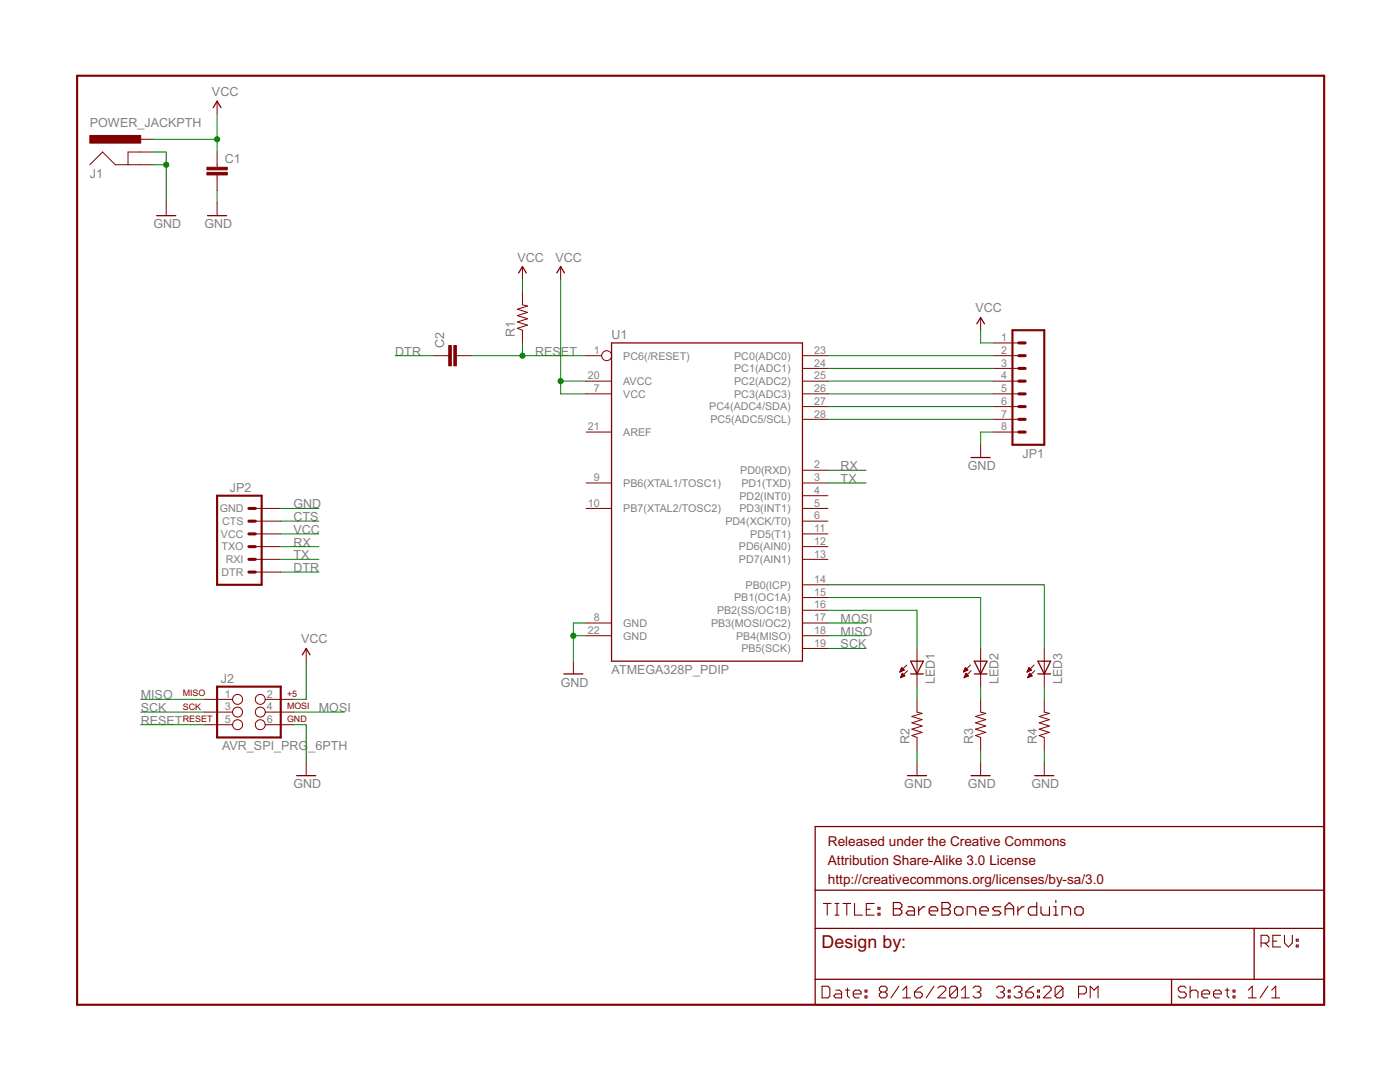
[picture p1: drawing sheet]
<svg xmlns="http://www.w3.org/2000/svg" width="279mm" height="216mm" viewBox="0 0 279 216" stroke-linecap="round" stroke-linejoin="round" font-family="sans-serif">
<path d="M15.4 15.1h248.9v185.4h-248.9zM202.1 65.9h6.3v22.9h-6.3zM43.3 98.9h8.9v17.8h-8.9zM43.3 137h12.7v10.2h-12.7z" fill="none" stroke="#800000" stroke-width=".42"/>
<g fill="none" stroke="#800000" stroke-width=".25">
<path d="M42.6 21.5l.7-1.3 .8 1.3M31.3 43h3.8M41.4 43h3.8M103.5 54.5l.8-1.3 .7 1.3M111.1 54.5l.8-1.3 .7 1.3M122 68.4h38.1v63.5h-38.1zM194.9 64.6l.8-1.2 .8 1.2M193.8 91.3h3.8M60.3 130.7l.8-1.3 .8 1.3M112.5 134.5h3.8M181.7 131.9h2.6l-1.3 2.6zM181.7 134.5h2.6"/>
<path d="M194.4 131.9h2.6l-1.3 2.6zM194.4 134.5h2.6M207.1 131.9h2.6l-1.3 2.6zM207.1 134.5h2.6M59.2 154.8h3.8M181.1 154.8h3.8M193.8 154.8h3.8M206.5 154.8h3.8M162.7 164.9h101.6v35.6h-101.6zM162.7 177.6h101.6M162.7 185.3h101.6M162.7 195.4h101.6"/>
<path d="M233.8 195.4v5.1M250.3 185.3v10.1"/>
</g>
<g fill="none" stroke="#800000" stroke-width=".21">
<path d="M164.1 196.8h1.1l.4 .4v1.5l-.4 .4h-1.1zM164.3 180.3h1.6M165.1 180.3v2.3M166.6 180.3h.8M166.6 182.6h.8M166.8 197.6h.8l.4 .4v1.1h-1.2l-.4-.4 .4-.4h1.2M167 180.3v2.3M168.2 180.3h1.6M168.7 197.6h.8M169 180.3v2.3M169.1 197.2v1.5l.4 .4M170.3 198.3h1.6v-.3l-.4-.4h-.8l-.4 .4v.7l.4 .4h.8"/>
<path d="M170.5 180.3v2.3h1.6M172.6 198.7h.4v.4h-.4zM172.6 197.6h.4v.4h-.4zM172.9 181.4h.8M174.5 180.3h-1.6v2.3h1.6M175.2 182.2h.4v.4h-.4zM175.2 181.1h.4v.3h-.4zM175.9 198l-.4 .3v.4l.4 .4h.8l.3-.4v-.4l-.3-.3M175.9 198l-.4-.4v-.4l.4-.4h.8l.3 .4v.4l-.3 .4M175.9 198h.8M179.4 196.8l-1.6 2.3M180.2 199.1h1.5"/>
<path d="M180.2 197.6l.8-.8v2.3M182.5 198h1.2l.4 .3v.4l-.4 .4h-.8l-.4-.4zM184.1 196.8l-.8 .4-.8 .8M186.4 196.8l-1.6 2.3M187.2 197.2l.4-.4h.7l.4 .4v.4l-1.5 1.5h1.5M191.1 197.2v1.5l-.4 .4h-.8l-.4-.4M191.1 197.2l-.4-.4h-.8l-.4 .4v1.5M191.1 197.2l-1.6 1.5M191.9 199.1h1.5M191.9 197.6l.7-.8v2.3M194.2 197.2l.4-.4h.8l.3 .4v.4l-.3 .4M195 198h.4"/>
<path d="M195.4 198l.3 .3v.4l-.3 .4h-.8l-.4-.4M198.9 197.2l.4-.4h.7l.4 .4v.4l-.4 .4M199.6 198h.4M200 198l.4 .3v.4l-.4 .4h-.7l-.4-.4M201.2 198.7h.4v.4h-.4zM201.2 197.6h.4v.4h-.4zM202.4 197.2l.4-.4h.8l.3 .4v.4l-.3 .4M203.2 198h.4M203.6 198l.3 .3v.4l-.3 .4h-.8l-.4-.4M204.7 198h1.2l.4 .3v.4l-.4 .4h-.8l-.4-.4zM206.3 196.8l-.8 .4-.8 .8M207.1 198.7h.4v.4h-.4z"/>
<path d="M207.1 197.6h.4v.4h-.4zM208.2 197.2l.4-.4h.8l.4 .4v.4l-1.6 1.5h1.6M212.1 197.2v1.5l-.4 .4h-.8l-.3-.4M212.1 197.2l-.4-.4h-.8l-.3 .4v1.5M212.1 197.2l-1.5 1.5M215.2 198.3h1.2l.4-.3v-.8l-.4-.4h-1.2v2.3M217.6 199.1v-2.3l.8 .8 .7-.8v2.3M236.7 197.2l-.4-.4h-.7l-.4 .4v.4l.4 .4h.7l.4 .3v.4l-.4 .4h-.7l-.4-.4M237.5 198l.4-.4h.8l.4 .4v1.1M237.5 196.8v2.3M239.8 198.3h1.6v-.3l-.4-.4h-.8l-.4 .4v.7l.4 .4h.8M242.2 198.3h1.5v-.3l-.3-.4h-.8l-.4 .4v.7l.4 .4h.8"/>
<path d="M244.5 197.6h.8M244.9 197.2v1.5l.4 .4M246.1 198.7h.4v.4h-.4zM246.1 197.6h.4v.4h-.4zM249.1 199.1h1.6M249.1 197.6l.8-.8v2.3M251.7 188.2h1.2l.3-.4v-.8l-.3-.4h-1.2v2.4M252.5 188.2l.7 .8M253 196.8l-1.5 2.3M253.8 199.1h1.6M253.8 197.6l.8-.8v2.3M254 187.8h.8"/>
<path d="M255.6 186.6h-1.6v2.4h1.6M256.3 186.6v1.6l.8 .8 .8-.8v-1.6M258.7 188.6h.4v.4h-.4zM258.7 187.4h.4v.4h-.4z"/>
</g>
<g fill="none" stroke="#800000" stroke-width=".23">
<path d="M210.7 179.7v.4M178.3 180.1h1.3l.4 .4v.4l-.4 .4 .4 .5v.4l-.4 .4h-1.3zM178.3 181.3h1.3M181.2 180.9h.9l.4 .4v1.3h-1.3l-.4-.4 .4-.4h1.3M183.3 180.9v1.7M184.6 180.9h-.4l-.9 .9M185.4 181.8h1.7v-.5l-.4-.4h-.8l-.5 .4v.9l.5 .4h.8M188 180.1h1.2l.5 .4v.4l-.5 .4 .5 .5v.4l-.5 .4h-1.2zM188 181.3h1.2M190.5 181.3l.4-.4h.9l.4 .4v.9l-.4 .4h-.9l-.4-.4zM193 182.6v-1.7h1.3l.4 .4v1.3M195.6 181.8h1.6v-.5l-.4-.4h-.8l-.4 .4v.9l.4 .4h.8"/>
<path d="M199.7 180.9h-1.2l-.4 .4 .4 .5h.8l.4 .4-.4 .4h-1.2M200.6 181.3h1.7M200.6 182.6v-1.7l.8-.8 .9 .8v1.7M203.1 180.9v1.7M204.4 180.9h-.4l-.9 .9M206.9 180.1v2.5h-1.2l-.5-.4v-.9l.5-.4h1.2M207.8 180.9v1.3l.4 .4h1.2v-1.7M210.3 182.6h.8M210.3 180.9h.4v1.7M212 182.6v-1.7h1.2l.5 .4v1.3M214.9 180.9h.9l.4 .4v.9l-.4 .4h-.9l-.4-.4v-.9z"/>
</g>
<g fill="none" stroke="#800000" stroke-width=".2">
<path d="M17.9 32.9l2.6-2.6 2.5 2.6h7.6M28.1 27.8h2.5M30.6 30.3h-5.1v2.6M43.3 20.2v2.5M43.3 30.3v3.1M43.3 34.9v3.1M33.2 40.5v2.5M43.3 40.5v2.5M104.3 58.3v2.5l1 .3-2 .6 2 .6-2 .7 2 .6-2 .6 2 .7-2 .6 1 .4v2.5M104.3 53.2v2.5M111.9 53.2v2.5M86.5 71h3.1"/>
<path d="M91.1 71h3M117 78.6h5M117 76.1h5M117 71h3.1M160.1 78.6h5.1M160.1 76.1h5.1M160.1 73.5h5.1M160.1 71h5.1M195.7 63.4v2.5M198.2 78.6h5.1M198.2 76.1h5.1M198.2 73.5h5.1"/>
<path d="M198.2 71h5.1M198.2 68.4h5.1M117 96.4h5M117 86.2h5M160.1 96.4h5.1M160.1 98.9h5.1M160.1 93.8h5.1M160.1 83.7h5.1M160.1 81.1h5.1M195.7 88.8v2.5M198.2 86.2h5.1M198.2 83.7h5.1"/>
<path d="M198.2 81.1h5.1M50.9 101.5h5.1M50.9 111.6h5.1M50.9 109.1h5.1M50.9 106.5h5.1M50.9 104h5.1M50.9 114.2h5.1M117 101.5h5M160.1 101.5h5.1M160.1 119.2h5.1M160.1 116.7h5.1M160.1 111.6h5.1"/>
<path d="M160.1 109.1h5.1M160.1 106.5h5.1M160.1 104h5.1M40.8 139.6h5.6M52.9 139.6h5.7M61.1 129.4v2.5M114.4 131.9v2.6M117 124.3h5M117 126.9h5M160.1 129.4h5.1M160.1 124.3h5.1M160.1 126.9h5.1"/>
<path d="M160.1 121.8h5.1M179.6 134h.1M179.7 133.9h.3M179.7 133.8h.6M179.7 133.7h.7M179.7 135.1h.3M179.8 133.5h.5M179.8 135h.5M179.9 133.4h.3M179.9 134.9h.6M179.9 133.3h.2M179.9 134.7h.6"/>
<path d="M180 133.2l.5 .5-.9 .4zM180 134.6h.4M180 134.5h.3M180.1 134.4h.1M180.1 134.3l.5 .6-.9 .3zM181 132.7l-1.4 1.4M181.1 133.8l-1.4 1.4M183 139.6v2.5l1 .2-2 .7 2 .6-2 .6 2 .7-2 .6 2 .6-2 .7 1 .4v2.5M183 129.4v7.6M192.3 134h.1M192.3 133.9h.4M192.4 133.8h.6"/>
<path d="M192.4 133.7h.7M192.4 135.1h.3M192.5 133.5h.5M192.5 135h.5M192.6 133.4h.3M192.6 134.9h.6M192.6 134.7h.6M192.6 133.3h.2M192.7 134.6h.4M192.7 133.2l.5 .5-.9 .4zM192.7 134.5h.3M192.8 134.4h.1"/>
<path d="M192.8 134.3l.5 .6-.9 .3zM193.7 132.7l-1.4 1.4M193.8 133.8l-1.4 1.4M195.7 139.6v2.5l1 .2-2 .7 2 .6-2 .6 2 .7-2 .6 2 .6-2 .7 1 .4v2.5M195.7 129.4v7.6M205 134h.1M205 133.9h.4M205.1 133.8h.6M205.1 133.7h.7M205.1 135.1h.3M205.2 133.5h.5M205.2 135h.4"/>
<path d="M205.3 133.4h.3M205.3 134.9h.6M205.3 134.7h.6M205.3 133.3h.2M205.4 134.6h.4M205.4 133.2l.5 .5-.9 .4zM205.4 134.5h.3M205.5 134.4h.1M205.5 134.3l.5 .6-.9 .3zM206.4 132.7l-1.4 1.4M206.5 133.8l-1.4 1.4M208.4 139.6v2.5l1 .2-2 .7 2 .6-2 .6 2 .7-2 .6 2 .6-2 .7 1 .4v2.5"/>
<path d="M208.4 129.4v7.6M40.8 142.1h5.6M40.8 144.6h5.6M52.9 142.1h5.7M52.9 144.6h5.7M61.1 152.2v2.6M183 152.2v2.6M195.7 152.2v2.6M208.4 152.2v2.6"/>
<circle cx="121.1" cy="71" r=".99"/>
<circle cx="47.4" cy="139.6" r=".99"/>
<circle cx="51.9" cy="139.6" r=".99"/>
<circle cx="47.4" cy="142.1" r=".99"/>
<circle cx="47.4" cy="144.6" r=".99"/>
<circle cx="51.9" cy="144.6" r=".99"/>
<circle cx="51.9" cy="142.1" r=".99"/>
</g>
<g fill="#800000" stroke="#800000" stroke-width=".2">
<path d="M41.3 34.4h4.1v.5h-4.1z"/>
<path d="M41.3 33.4h4.1v.5h-4.1z"/>
<path d="M17.9 27h10.2v1.6h-10.2z"/>
<path d="M90.6 68.9h.5v4.1h-.5z"/>
<path d="M89.6 68.9h.5v4.1h-.5z"/>
</g>
<g fill="none" stroke="#800000" stroke-width=".61">
<path d="M203.3 73.5h1.3M203.3 71h1.3M203.3 68.4h1.3M203.3 78.6h1.3M203.3 76.1h1.3M203.3 81.1h1.3M203.3 83.7h1.3M203.3 86.2h1.3M49.7 109.1h1.2M49.7 111.6h1.2M49.7 114.2h1.2M49.7 104h1.2"/>
<path d="M49.7 106.5h1.2M49.7 101.5h1.2"/>
</g>
<g fill="none" stroke="#008000" stroke-width=".2">
<path d="M30.6 27.8h12.7M30.6 30.3h2.6v10.2M30.6 32.9h2.6M43.3 22.7v7.6M43.3 38v2.5M104.3 55.7v2.6M111.9 55.7v22.9h5.1M78.9 71h7.6M94.1 71h22.9M104.3 68.4v2.6M111.9 76.1h5.1M165.2 76.1h33"/>
<path d="M165.2 78.6h33M165.2 71h33M165.2 73.5h33M195.7 65.9v2.5h2.5M165.2 81.1h33M165.2 83.7h33M165.2 93.8h7.6M165.2 96.4h7.6M198.2 86.2h-2.5v2.6M56 106.5h7.6M56 101.5h7.6M56 104h7.6"/>
<path d="M56 109.1h7.6M56 111.6h7.6M56 114.2h7.6M165.2 119.2h30.5v10.2M165.2 116.7h43.2v12.7M28.1 139.6h12.7M61.1 131.9v7.7h-2.5M114.4 126.9h2.6M117 124.3h-2.6v7.6M165.2 124.3h7.6M165.2 126.9h7.6M165.2 121.8h17.8v7.6"/>
<path d="M165.2 129.4h7.6M183 137v2.6M195.7 137v2.6M208.4 137v2.6M28.1 144.6h12.7M28.1 142.1h12.7M58.6 144.6h2.5v7.6M58.6 142.1h10.1M183 149.7v2.5M195.7 149.7v2.5M208.4 149.7v2.5"/>
</g>
<g fill="#008000" stroke="#008000" stroke-width=".2">
<circle cx="43.3" cy="27.8" r=".51"/>
<circle cx="111.9" cy="76.1" r=".51"/>
<circle cx="33.2" cy="32.9" r=".51"/>
<circle cx="114.4" cy="126.9" r=".51"/>
<circle cx="104.3" cy="71" r=".51"/>
</g>
<text font-size="4" fill="#800000" x="164" y="189.1">Design by:</text>
<g font-size="3" fill="#800000">
<text x="165.2" y="168.7">Released under the Creative Commons</text>
<text x="165.2" y="172.6">Attribution Share-Alike 3.0 License</text>
<text x="165.2" y="176.4">http://creativecommons.org/licenses/by-sa/3.0</text>
</g>
<g font-size="2.8" fill="#808080">
<text x="42.3" y="19.2">VCC</text>
<text x="17.9" y="25.3">POWER_JACKPTH</text>
<text x="17.9" y="35.4">J1</text>
<text x="44.8" y="32.5">C1</text>
<text x="30.6" y="45.6">GND</text>
<text x="40.8" y="45.6">GND</text>
<text x="103.3" y="52.2">VCC</text>
<text x="110.9" y="52.2">VCC</text>
<text x="194.7" y="62.3">VCC</text>
<text x="78.9" y="71">DTR</text>
<text x="88.7" y="69.5" transform="rotate(-90 88.7 69.5)">C2</text>
<text x="102.8" y="67.2" transform="rotate(-90 102.8 67.2)">R1</text>
<text x="106.8" y="71">RES</text>
<text x="112" y="71">ET</text>
<text x="122.1" y="67.7">U1</text>
<text x="167.8" y="93.8">RX</text>
<text x="193.2" y="93.8">GND</text>
<text x="204.1" y="91.3">JP1</text>
<text x="45.9" y="98.1">JP2</text>
<text x="58.6" y="101.4">GND</text>
<text x="167.8" y="96.4">TX</text>
<text x="58.6" y="106.5">VCC</text>
<text x="58.6" y="104">CTS</text>
<text x="58.6" y="109.1">RX</text>
<text x="58.6" y="111.6">TX</text>
<text x="58.6" y="114.1">DTR</text>
<text x="167.8" y="124.3">MOSI</text>
<text x="60.1" y="128.4">VCC</text>
<text x="167.8" y="126.8">MISO</text>
<text x="167.8" y="129.4">SCK</text>
<text x="44.1" y="136.2">J2</text>
<text x="111.9" y="137">GND</text>
<text x="122.1" y="134.5">ATMEGA328P_PDIP</text>
<text x="186.6" y="136.5" transform="rotate(-90 186.6 136.5)">LED1</text>
<text x="199.3" y="136.5" transform="rotate(-90 199.3 136.5)">LED2</text>
<text x="212" y="136.5" transform="rotate(-90 212 136.5)">LED3</text>
<text x="28.1" y="139.5">MISO</text>
<text x="28.1" y="142.1">SCK</text>
<text x="63.6" y="142.1">MOSI</text>
<text x="28.1" y="144.6">RESET</text>
<text x="44.3" y="149.7">AVR_SPI_PRG</text>
<text x="61.5" y="149.7">_6PTH</text>
<text x="181.5" y="148.4" transform="rotate(-90 181.5 148.4)">R2</text>
<text x="194.2" y="148.4" transform="rotate(-90 194.2 148.4)">R3</text>
<text x="206.9" y="148.4" transform="rotate(-90 206.9 148.4)">R4</text>
<text x="58.6" y="157.3">GND</text>
<text x="180.5" y="157.3">GND</text>
<text x="193.2" y="157.3">GND</text>
<text x="205.9" y="157.3">GND</text>
</g>
<g font-size="2.4" fill="#808080">
<text x="118.5" y="70.6">1</text>
<text x="124.4" y="71.7">PC6(/RESET)</text>
<text x="146.5" y="71.7">PC0(ADC0)</text>
<text x="162.5" y="70.6">23</text>
<text x="199.8" y="68.1">1</text>
<text x="199.8" y="70.6">2</text>
<text x="117.3" y="75.7">20</text>
<text x="124.4" y="76.8">AVCC</text>
<text x="146.5" y="76.8">PC2(ADC2)</text>
<text x="146.5" y="74.3">PC1(ADC1)</text>
<text x="162.5" y="75.7">25</text>
<text x="162.5" y="73.2">24</text>
<text x="199.8" y="73.2">3</text>
<text x="199.8" y="75.7">4</text>
<text x="118.5" y="78.2">7</text>
<text x="124.4" y="79.4">VCC</text>
<text x="141.6" y="81.9">PC4(ADC4/SDA)</text>
<text x="146.5" y="79.4">PC3(ADC3)</text>
<text x="162.5" y="83.3">28</text>
<text x="162.5" y="80.8">27</text>
<text x="162.5" y="78.2">26</text>
<text x="199.8" y="78.2">5</text>
<text x="199.8" y="80.8">6</text>
<text x="199.8" y="83.3">7</text>
<text x="117.3" y="85.9">21</text>
<text x="124.4" y="87">AREF</text>
<text x="141.8" y="84.4">PC5(ADC5/SCL)</text>
<text x="199.8" y="85.9">8</text>
<text x="147.7" y="94.6">PD0(RXD)</text>
<text x="162.5" y="93.5">2</text>
<text x="117.3" y="101.1">10</text>
<text x="118.5" y="96">9</text>
<text x="124.4" y="97.1">PB6(XTAL1/TOSC1)</text>
<text x="147.6" y="99.7">PD2(INT0)</text>
<text x="148" y="97.1">PD1(TXD)</text>
<text x="162.5" y="101.1">5</text>
<text x="162.5" y="98.6">4</text>
<text x="162.5" y="96">3</text>
<text x="43.8" y="102.2">GND</text>
<text x="44.1" y="107.3">VCC</text>
<text x="44.3" y="104.8">CTS</text>
<text x="124.4" y="102.2">PB7(XTAL2/TOSC2)</text>
<text x="144.8" y="104.8">PD4(XCK/T0)</text>
<text x="147.6" y="102.2">PD3(INT1)</text>
<text x="149.7" y="107.3">PD5(T1)</text>
<text x="162.5" y="106.2">11</text>
<text x="162.5" y="103.6">6</text>
<text x="44.2" y="109.8">TXO</text>
<text x="45.1" y="112.4">RXI</text>
<text x="147.5" y="112.4">PD7(AIN1)</text>
<text x="147.5" y="109.8">PD6(AIN0)</text>
<text x="162.5" y="111.3">13</text>
<text x="162.5" y="108.7">12</text>
<text x="44.2" y="114.9">DTR</text>
<text x="146.5" y="120">PB1(OC1A)</text>
<text x="148.8" y="117.4">PB0(ICP)</text>
<text x="162.5" y="118.9">15</text>
<text x="162.5" y="116.3">14</text>
<text x="118.5" y="123.9">8</text>
<text x="124.4" y="125.1">GND</text>
<text x="141.9" y="125.1">PB3(MOSI/OC2)</text>
<text x="143.1" y="122.5">PB2(SS/OC1B)</text>
<text x="162.5" y="123.9">17</text>
<text x="162.5" y="121.4">16</text>
<text x="117.3" y="126.5">22</text>
<text x="124.4" y="127.6">GND</text>
<text x="146.9" y="127.6">PB4(MISO)</text>
<text x="148" y="130.1">PB5(SCK)</text>
<text x="162.5" y="129">19</text>
<text x="162.5" y="126.5">18</text>
<text x="44.9" y="139.2">1</text>
<text x="44.9" y="141.7">3</text>
<text x="53.3" y="139.2">2</text>
<text x="53.3" y="141.7">4</text>
<text x="44.9" y="144.3">5</text>
<text x="53.3" y="144.3">6</text>
</g>
<g font-size="2" fill="#800000">
<text x="36.5" y="141.6">SCK</text>
<text x="36.5" y="138.8">MISO</text>
<text x="57.3" y="141.4">MOSI</text>
<text x="57.3" y="139">+5</text>
<text x="36.5" y="144.1">RESET</text>
<text x="57.3" y="144.1">GND</text>
</g>
</svg>
